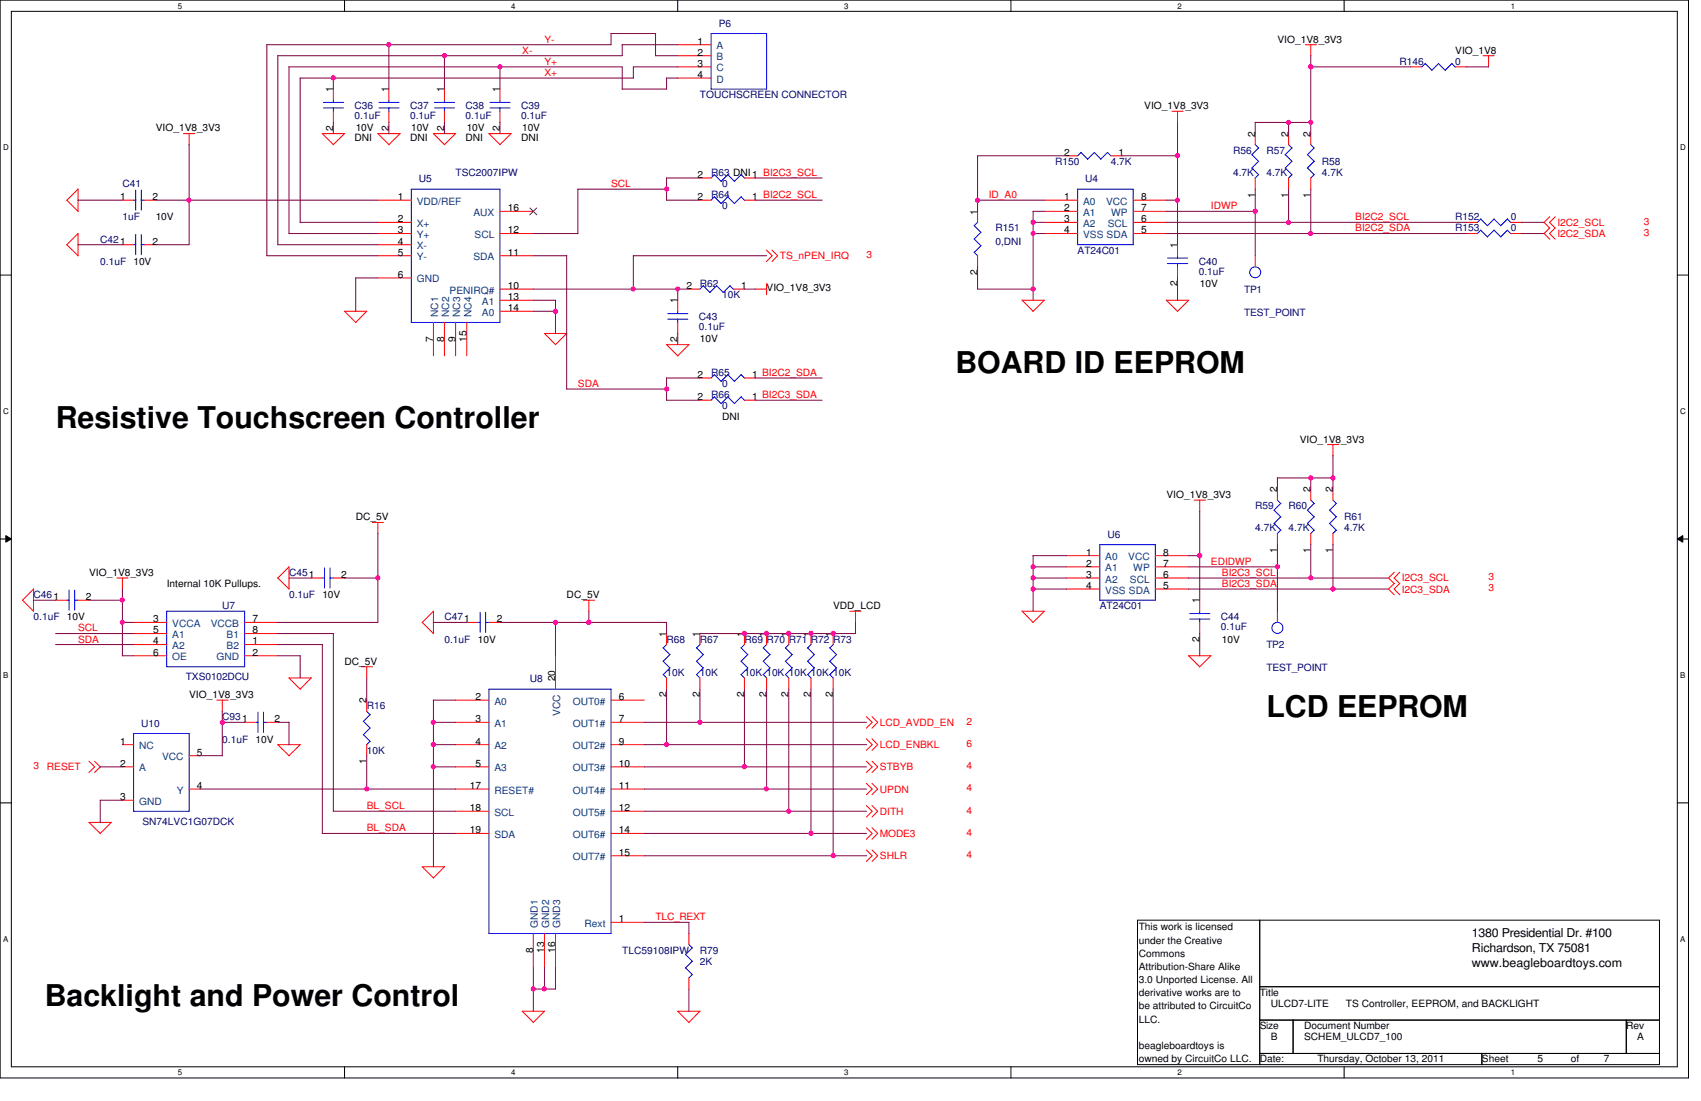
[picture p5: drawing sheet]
<svg xmlns="http://www.w3.org/2000/svg" width="432mm" height="279mm" viewBox="0 0 432 279" stroke-linecap="round" stroke-linejoin="round" font-family="sans-serif">
<path d="M0 0h428.6v273.6h-428.6zM2.9 2.9h422.9v267.8h-422.9z" fill="none" stroke="#000" stroke-width=".25"/>
<g fill="#fff">
<path d="M45.2 .4h1.1v2.2h-1.1z"/>
<path d="M45.2 271.1h1.1v2.2h-1.1z"/>
</g>
<path d="M87.5 0v2.9M87.5 270.7v2.9" fill="none" stroke="#000" stroke-width=".25"/>
<g fill="#fff">
<path d="M129.8 .4h1.1v2.2h-1.1z"/>
<path d="M129.8 271.1h1.1v2.2h-1.1z"/>
</g>
<path d="M172 0v2.9M172 270.7v2.9" fill="none" stroke="#000" stroke-width=".25"/>
<g fill="#fff">
<path d="M214.3 .4h1.1v2.2h-1.1z"/>
<path d="M214.3 271.1h1.1v2.2h-1.1z"/>
</g>
<path d="M256.6 0v2.9M256.6 270.7v2.9" fill="none" stroke="#000" stroke-width=".25"/>
<g fill="#fff">
<path d="M298.9 .4h1.1v2.2h-1.1z"/>
<path d="M298.9 271.1h1.1v2.2h-1.1z"/>
</g>
<path d="M341.2 0v2.9M341.2 270.7v2.9" fill="none" stroke="#000" stroke-width=".25"/>
<g fill="#fff">
<path d="M383.5 .4h1.1v2.2h-1.1z"/>
<path d="M383.5 271.1h1.1v2.2h-1.1z"/>
<path d="M.8 36.3h1.4v2.3h-1.4z"/>
<path d="M426.5 36.3h1.4v2.3h-1.4z"/>
<path d="M.8 103.3h1.4v2.2h-1.4z"/>
<path d="M426.5 103.3h1.4v2.2h-1.4z"/>
</g>
<path d="M0 69.8h2.9M425.8 69.8h2.8" fill="none" stroke="#000" stroke-width=".25"/>
<g fill="#fff">
<path d="M.8 170.2h1.3v2.3h-1.3z"/>
<path d="M426.5 170.2h1.3v2.3h-1.3z"/>
</g>
<path d="M0 136.8h2.9M1.5 135.9l1.4 .9-1.4 .8zM425.8 136.8l1.4-.9v1.7zM425.8 136.8h2.8" fill="none" stroke="#000" stroke-width=".25"/>
<path d="M1.5 135.9l1.4 .9-1.4 .8zM425.8 136.8l1.4-.9v1.7z" fill="#000"/>
<g fill="#fff">
<path d="M.8 237.2h1.3v2.2h-1.3z"/>
<path d="M426.5 237.2h1.3v2.2h-1.3z"/>
</g>
<path d="M0 203.8h2.9M425.8 203.8h2.8M288.8 233.5h132.5v36.7h-132.5zM319.8 233.5v36.7M319.8 250.4h101.5M319.8 258.9h101.5M328.3 258.9v8.4M412.8 258.9v8.4M319.8 267.3h101.5M376.2 267.3v2.9" fill="none" stroke="#000" stroke-width=".25"/>
<g fill="none" stroke="#f00" stroke-width=".25">
<path d="M172 11.3h8.5M172 14.1h8.5M172 17h8.5M172 19.8h8.5M331.3 11.3h2.9M332.7 11.3v2.9M358.1 17h2.8M369.4 17h2.8M376.5 14.1h2.8M377.9 14.1v2.9M46.6 33.9h2.8M48 33.9v2.8"/>
<path d="M84.6 22.6v2.8M84.6 28.2v2.9M87.5 33.9h-5.7l2.9 2.8M87.5 33.9l-2.9 2.8M95.9 33.9h5.7M95.9 33.9l2.9 2.8M98.7 22.6v2.8M98.7 28.2v2.9M101.6 33.9l-2.9 2.8M110 33.9h5.7M110 33.9l2.9 2.8M112.8 22.6v2.8"/>
<path d="M112.8 28.2v2.9M115.7 33.9l-2.9 2.8M124.1 33.9h5.7l-2.9 2.8M124.1 33.9l2.9 2.8M126.9 22.6v2.8M126.9 28.2v2.9M270.7 39.5h2.9M282 39.5h2.8M297.5 28.2h2.9M298.9 28.2v2.9M318.6 33.9v2.8M327.1 33.9v2.8"/>
<path d="M332.7 33.9v2.8M16.9 50.8l2.9-2.8v5.6M17 50.8l2.9 2.9M19.8 59.2v5.7M19.8 59.3l-2.9 2.8 3 2.8M31.1 50.8h2.8M36.7 50.8h2.8M95.9 56.4h8.5M95.9 50.8h8.5M95.9 59.3h8.5M126.9 53.6h8.5M126.9 59.3h8.5"/>
<path d="M177.7 50.8h2.8M177.7 45.2h2.8M189 50.8h2.8M189 45.2h2.8M248.2 53.6v2.8M265.1 56.4h8.5M265.1 50.8h8.5M265.1 53.6h8.5M265.1 59.3h8.5M287.7 56.4h8.4M287.7 50.8h8.4M287.7 53.6h8.4"/>
<path d="M287.7 59.3h8.4M318.6 45.2v2.8M327.1 45.2v2.8M332.7 45.2v2.8M372.2 56.4h2.8M372.2 59.3h2.8M383.5 56.4h2.8M383.5 59.3h2.8M393.4 55l-1.4 1.4 1.4 1.5M393.4 57.8l-1.4 1.5 1.4 1.4M394.8 55l-1.4 1.4 1.4 1.5M394.8 57.8l-1.4 1.5 1.4 1.4"/>
<path d="M31.1 62.1h2.8M36.7 62.1h2.8M87.4 79h5.7M87.5 79l2.8 2.9M93.1 79l-2.8 2.8M95.9 62.1h8.5M95.9 64.9h8.5M95.9 70.5h8.5M126.9 76.2h8.5M126.9 79h8.5M126.9 73.4h8.5M126.9 64.9h8.5"/>
<path d="M172 76.2v2.8M174.9 73.4h2.8M186.1 73.4h2.9M191.7 73.4h2.9M194.6 63.5l1.4 1.4-1.4 1.5M194.6 72v2.8M196 63.5l1.4 1.4-1.4 1.5M248.2 64.9v2.8M259.4 76.2l2.8 2.8 2.9-2.8M259.5 76.2h5.6M296 76.2l2.9 2.8M296.1 76.2h5.7l-2.9 2.8"/>
<path d="M298.9 62.1v2.8M298.9 67.7v2.8M318.6 64.9v2.8M110 81.8v8.5M112.8 81.8v8.5M115.7 81.8v8.5M118.5 81.8v8.5M138.2 84.6h5.6l-2.8 2.9M138.2 84.6l2.9 2.9M172 81.8v2.8M174.9 87.5h-5.7l2.9 2.8M174.9 87.4l-2.9 2.9"/>
<path d="M177.7 95.9h2.8M189 95.9h2.8M177.7 101.6h2.8M189 101.6h2.8M337 112.8h2.9M338.4 112.8v2.9M94.5 132.6h2.9M95.9 132.6v2.8M303.1 126.9h2.9M304.5 126.9v2.9M324.3 124.1v2.8M324.3 135.4v2.8"/>
<path d="M332.7 124.1v2.8M332.7 135.4v2.8M338.4 124.1v2.8M338.4 135.4v2.8M5.7 152.3l2.8 2.8M8.5 149.5v5.7M8.6 149.4l-2.9 2.9M14.1 152.3h2.9M19.8 152.3h2.8M29.7 146.7h2.8M31.1 146.7v2.8M33.9 157.9h8.4"/>
<path d="M62.1 157.9h8.4M70.5 146.7l2.9 2.8M73.4 143.8v5.7M73.4 143.8l-2.9 2.9M79 146.7h2.8M84.6 146.7h2.9M107.1 157.9l2.9 2.9M110 155.1v5.7M110.1 155.1l-2.9 2.8M118.5 157.9h2.8M124.1 157.9h2.8M148.1 152.3h2.9"/>
<path d="M149.5 152.3v2.9M215.7 155.1h2.9M217.2 155.1v2.9M259.4 155.1l2.8 2.9 2.9-2.9M259.5 155.1h5.6M270.7 146.7h8.5M270.7 141h8.5M270.7 143.8h8.5M270.7 149.5h8.5M293.3 146.7h8.5M293.3 141h8.5M293.3 143.8h8.5"/>
<path d="M293.3 149.5h8.5M304.5 152.3v2.8M304.5 157.9v2.9M324.3 155.1v2.8M353.9 148l-1.4 1.5 1.4 1.5M353.9 145.2l-1.4 1.5 1.4 1.4M355.3 148l-1.4 1.5 1.4 1.5M355.3 145.2l-1.4 1.5 1.4 1.4M33.9 166.4h8.4M33.9 160.8h8.4M33.9 163.6h8.4M55 177.7h2.9"/>
<path d="M56.4 177.7v2.9M62.1 166.4h8.4M62.1 160.8h8.4M62.1 163.6h8.4M73.3 172h5.7M79 172l-2.8 2.9-2.8-2.9M91.7 169.2h2.9M93.1 169.2v2.9M93.1 177.7v2.8M115.7 177.7h8.4M141 166.4v8.5M155.1 177.7h8.5"/>
<path d="M169.2 160.8v2.8M169.2 172v2.9M177.7 160.8v2.8M177.7 172v2.9M189 160.8v2.8M189 172v2.9M194.6 160.8v2.8M194.6 172v2.9M200.2 160.8v2.8M200.2 172v2.9M205.9 160.8v2.8M205.9 172v2.9"/>
<path d="M211.5 160.8v2.8M211.5 172v2.9M301.7 166.4l2.8 2.8M301.8 166.4h5.6l-2.9 2.8M22.6 193.2l1.4 1.4-1.4 1.4M24 193.2l1.4 1.4-1.4 1.4M31.1 189h2.8M31.1 194.6h2.8M48 191.8h2.8M62.1 183.3h2.8M67.7 183.3h2.8M76.2 189h-5.7l2.9 2.8"/>
<path d="M76.2 188.9l-2.8 2.9M93.1 189v2.8M115.7 189h8.4M115.7 183.3h8.4M115.7 194.6h8.4M155.1 189h8.5M155.1 183.3h8.5M155.1 194.6h8.5M219.9 181.9l1.5 1.4-1.5 1.5M219.9 187.5l1.5 1.5-1.5 1.4M219.9 198.8l1.5 1.4-1.5 1.5M219.9 193.2l1.5 1.4-1.5 1.4"/>
<path d="M221.4 181.9l1.4 1.4-1.4 1.5M221.4 187.5l1.4 1.5-1.4 1.4M221.4 198.8l1.4 1.4-1.4 1.5M221.4 193.2l1.4 1.4-1.4 1.4M28.2 208.7h-5.6l2.9 2.8M28.3 208.7l-2.9 2.8M31.1 203.1h2.8M48 200.2h2.8M107.1 220h5.7M112.9 219.9l-2.8 2.9-2.9-2.8M115.7 200.2h8.4M115.7 205.9h8.4"/>
<path d="M115.7 211.5h8.4M155.1 200.2h8.5M155.1 205.9h8.5M155.1 211.5h8.5M155.1 217.2h8.5M219.9 204.4l1.5 1.5-1.5 1.4M219.9 210.1l1.5 1.4-1.5 1.5M219.9 215.7l1.5 1.5-1.5 1.4M221.4 204.4l1.4 1.5-1.4 1.4M221.4 210.1l1.4 1.4-1.4 1.5M221.4 215.7l1.4 1.5-1.4 1.4M135.4 236.9v8.5"/>
<path d="M138.2 236.9v8.5M141 236.9v8.5M155.1 234.1h8.5M174.9 236.9v2.8M138.2 256.6h-5.7l2.9 2.9M138.3 256.6l-2.9 2.9M172 256.6h5.7M172 256.6l2.9 2.9M174.9 248.2v2.8M177.7 256.6l-2.8 2.9"/>
</g>
<g fill="none" stroke="#00f" stroke-width=".25">
<path d="M180.5 8.5h14.1v14.1h-14.1zM361.8 16.1l1.7 1.8M361.8 16.1l-.9 .9M365.2 16.1l-1.7 1.7M368.6 16.1l.8 .9M368.6 16.1l-1.7 1.8-1.7-1.8M82.1 27.4h5.1M82.1 26h5.1M84.6 25.4v.6M84.6 27.3v.9M96.2 27.4h5.1M96.2 26h5.1"/>
<path d="M98.7 25.4v.6M98.7 27.3v.9M110.3 27.4h5.1M110.3 26h5.1M112.8 25.4v.6M112.8 27.3v.9M124.4 27.4h5.1M124.4 26h5.1M126.9 25.4v.6M126.9 27.3v.9M274.4 38.7l1.7 1.7M274.4 38.7l-.8 .8"/>
<path d="M277.8 38.7l1.7 1.7M277.8 38.7l-1.7 1.7M281.1 38.7l.9 .9M281.2 38.7l-1.8 1.7M317.8 39.2l1.7 1.8M318.6 36.7l.9 .9M319.5 37.5l-1.7 1.8M326.3 39.2l1.7 1.8M327.1 36.7l.9 .8-1.8 1.8M331.9 39.2l1.7 1.8M332.7 36.7l.9 .9M333.6 37.5l-1.7 1.8"/>
<path d="M33.9 50.8h.6M34.5 48.2v5.1M34.5 59.5v5.1M35.8 50.8h.9M35.9 48.2v5.1M35.9 59.5v5.1M104.4 48h22.5v33.8h-22.5zM180.5 45.2l.9-.9 1.7 1.8M181.4 50l1.7 1.7M181.4 49.9l-.9 .9M184.7 44.3l1.8 1.8M184.8 44.3l-1.8 1.7"/>
<path d="M184.8 49.9l-1.8 1.7M188.1 44.3l.9 .9M188.1 50l.9 .8M188.2 44.3l-1.8 1.7M188.2 49.9l-1.8 1.7-1.7-1.6M247.3 57.2l1.7 1.8-1.7 1.7M248.2 56.4l-.9 .9M273.6 48h14.1v14.1h-14.1zM317.8 42.6l1.7 1.8M319.5 44.3l-.9 .9M319.5 40.9l-1.7 1.8M326.3 42.6l1.7 1.8"/>
<path d="M328 44.3l-.9 .9M328 40.9l-1.8 1.8M331.9 42.6l1.7 1.8M333.6 44.3l-.9 .9M333.6 40.9l-1.7 1.8M375.9 55.6l1.7 1.7M375.9 58.4l1.7 1.8M375.9 55.5l-.9 .9M375.9 58.4l-.9 .9M379.3 55.6l1.7 1.7M379.3 58.4l1.7 1.8M379.3 55.5l-1.7 1.8"/>
<path d="M379.3 58.4l-1.7 1.7M382.7 55.6l.8 .9M382.7 58.4l.8 .9M382.7 55.5l-1.7 1.8M382.7 58.4l-1.7 1.7M33.9 62.1h.6M35.8 62.1h.9M169.5 79.6h5.1M172 79v.6M178.5 72.5l1.8 1.8M178.6 72.5l-.9 .9M181.9 72.5l1.7 1.8"/>
<path d="M181.9 72.5l-1.7 1.7M185.3 72.5l.9 .9M185.3 72.5l-1.7 1.7M247.3 60.6l1.7 1.8M247.3 64l.9 .9M249 62.3l-1.7 1.8M296.4 66.9h5.1M296.4 65.5h5.1M298.9 64.9v.6M298.9 66.8v.9M169.5 81h5.1M172 80.9v.9"/>
<path d="M180.5 95.9l.9-.8 1.7 1.7M184.7 95.1l1.8 1.7M184.8 95l-1.8 1.8M188.1 95.1l.9 .9M188.2 95l-1.8 1.8M181.4 100.7l1.7 1.7M181.4 100.7l-.9 .9M184.8 100.7l-1.8 1.7M188.1 100.7l.9 .9M188.2 100.7l-1.8 1.7-1.7-1.7M279.2 138.2h14.1v14.1h-14.1zM323.4 132.8l1.8 1.8"/>
<path d="M323.4 129.5l1.8 1.7M324.3 126.9l.9 .9M325.1 134.5l-.9 .9M325.1 127.8l-1.7 1.7M325.1 131.1l-1.7 1.8M331.9 132.8l1.7 1.8M331.9 129.5l1.7 1.7M332.7 126.9l.9 .9M333.6 134.5l-.9 .9M333.6 127.8l-1.7 1.7M333.6 131.1l-1.7 1.8M337.5 132.8l1.8 1.8"/>
<path d="M337.5 129.5l1.8 1.7M338.4 126.9l.9 .9M339.2 134.5l-.9 .9M339.2 127.8l-1.7 1.7M339.2 131.1l-1.7 1.8M17 152.3h.6M17.5 149.7v5.2M18.9 152.3h.9M19 149.7v5.2M42.3 155.1h19.8v14.1h-19.8zM81.8 146.7h.6M82.4 144.1v5.1"/>
<path d="M83.7 146.7h.9M83.8 144.1v5.1M121.3 157.9h.6M121.9 155.4v5.1M123.2 157.9h.9M123.3 155.4v5.1M302 157.1h5.1M302 155.7h5.1M304.5 155.1v.6M304.5 157.1v.8M124.1 174.9h31v62h-31zM168.3 164.4l1.8 1.7"/>
<path d="M168.3 167.8l1.8 1.7M168.3 171.2l.9 .8M169.2 163.5l-.8 .9M170.1 169.5l-1.7 1.7M170.1 166.1l-1.7 1.7M176.8 164.4l1.7 1.7M176.8 171.2l.9 .8M177.7 163.5l-.9 .9M178.6 169.5l-1.8 1.7M178.6 166.1l-1.8 1.7 1.7 1.7M188.1 164.4l1.7 1.7M188.1 171.2l.9 .8"/>
<path d="M189 163.5l-.9 .9M189.9 169.5l-1.8 1.7M189.9 166.1l-1.8 1.7 1.7 1.7M193.7 164.4l1.8 1.7M193.7 167.8l1.8 1.7M193.7 171.2l.9 .8M194.6 163.5l-.8 .9M195.5 169.5l-1.7 1.7M195.5 166.1l-1.7 1.7M199.3 164.4l1.8 1.7M199.3 167.8l1.8 1.7M199.3 171.2l.9 .8"/>
<path d="M200.3 163.5l-.9 .9M201.1 169.5l-1.7 1.7M201.1 166.1l-1.7 1.7M205 164.4l1.7 1.7M205 167.8l1.7 1.7M205 171.2l.9 .8M205.9 163.5l-.9 .9M206.8 169.5l-1.8 1.7M206.8 166.1l-1.8 1.7M210.6 164.4l1.7 1.7M210.6 171.2l.9 .8M211.5 163.5l-.8 .9"/>
<path d="M212.4 169.5l-1.7 1.7M212.4 166.1l-1.8 1.7 1.7 1.7M33.9 186.1h14.1v19.8h-14.1zM64.9 183.3h.6M65.5 180.7v5.1M66.8 183.3h.9M66.9 180.7v5.1M92.2 186.4l1.8 1.8M92.2 183l1.8 1.8M93.1 180.5l.9 .9M93.9 188.1l-.9 .9M93.9 181.4l-1.7 1.7"/>
<path d="M93.9 184.7l-1.7 1.8M174.9 239.7l.9 .9M174 242.2l1.8 1.8M174 245.6l1.8 1.8M175.7 240.5l-1.7 1.8M175.7 243.9l-1.7 1.8M175.7 247.3l-.9 .9"/>
<circle cx="318.7" cy="69.1" r="1.39"/>
<circle cx="324.3" cy="159.3" r="1.4"/>
</g>
<path d="M134.5 52.8l1.8 1.7M136.2 52.8l-1.7 1.7" fill="none" stroke="#804000" stroke-width=".25"/>
<g fill="none" stroke="#800040" stroke-width=".25">
<path d="M67.7 11.3v53.6h28.2M70.5 14.1v48h25.4M73.3 17h84.6v5.6M73.4 16.9v42.4M76.2 19.8h84.6M76.2 19.8v36.6M84.6 19.8v2.8M98.7 11.3v11.3M112.8 14.1v8.5M126.9 16.9v5.7M155.1 8.5h11.3M155.1 8.5v2.8h-87.4"/>
<path d="M157.9 11.3h14.2M157.9 11.3v2.8h-87.4M166.4 8.5v5.6h5.6M172 17h-11.3l.1 2.9M172.1 19.8h-2.9v2.8M332.7 17h25.4M332.7 14.1v19.8M372.2 17h5.7M48 36.7v25.4h-8.5M84.6 31v2.9M98.7 31v2.9M112.8 31v2.9"/>
<path d="M126.9 31v2.9M157.9 22.6h11.3M270.7 39.5h-22.6l.1 14.2M284.8 39.5h14.1M298.9 31v31.1M318.6 31.1h14.1M318.6 31v2.9M327.1 31v2.9M19.8 50.8h11.3M39.5 50.8h56.4M73.3 59.3h22.6M76.2 56.4h19.7"/>
<path d="M135.4 59.3h11.3M169.2 45.2h8.5M169.2 45.1v5.7h8.5M169.2 48h-22.6l.1 11.3M191.7 50.8h17M191.7 45.2h17M248.1 50.8h17M262.2 56.4h2.9M262.2 59.3h2.9M262.2 53.6h2.9M262.3 53.6v22.6M296 56.4h76.2"/>
<path d="M296 59.3h76.2M296 50.8h2.9M296 53.6h22.6M318.6 48v16.9M327.1 48v8.4M332.7 48v11.3M386.3 56.4h5.7M386.3 59.3h5.7M19.8 62.1h11.3M90.3 70.5h5.6M90.3 70.5v8.5M135.3 73.4h39.6"/>
<path d="M135.3 76.2h5.7M135.3 79h5.7M135.4 64.9h8.5M141 76.2v8.4M143.8 64.9v33.8M160.7 64.9h33.9M160.8 64.9v8.5M172 73.3v2.9M188.9 73.4h2.9M248.2 67.7l-.1 5.7h14.2M298.9 70.5v5.7M143.8 98.7h25.4"/>
<path d="M169.2 95.9h8.5M169.2 95.9v5.7h8.5M172 84.6v2.9M191.7 95.9h17M191.7 101.6h17M338.4 115.6v8.5M95.9 135.3v22.6h-25.4M304.5 129.7v22.6M324.2 121.3h14.2M324.3 121.2v2.9M324.3 138.2v16.9M332.7 121.2v2.9"/>
<path d="M332.7 138.2v8.5M338.4 138.2v11.3M8.5 152.3h5.6M22.6 152.3h8.5M31 157.9h2.9M31.1 149.4v17M73.3 146.7h5.7M87.4 146.7h8.5M110 157.9h8.5M126.9 157.9h42.3M141 157.9v8.5M149.5 155.1v2.8"/>
<path d="M169.2 157.9v2.9M217.2 157.9v2.9h-39.6M262.2 146.7h8.5M262.2 143.8h8.5M262.2 149.5h8.5M262.2 141h8.5M262.3 141v14.1M301.7 146.7h50.8M301.7 143.8h22.6M301.7 149.5h50.8M301.7 141h2.8M14.1 163.6h19.8"/>
<path d="M14.1 160.8h19.8M31 166.4h2.9M70.5 166.4h5.7v5.6M70.5 160.8l14.1-.1v45.2h31.1M70.5 163.6h11.3M81.8 163.5v48h33.9M93.1 172v5.7M110 177.7h5.7M110 177.6v42.4M169.2 174.8v14.2M177.7 174.8v8.5M189 174.8v19.8"/>
<path d="M194.6 174.8v25.4M200.2 174.8v31.1M205.9 174.8v36.7M211.5 174.8v42.4M304.5 160.7v5.7M25.4 194.6h5.7M50.8 191.8h5.7M56.4 183.3h5.7M56.4 180.5v11.3M70.5 183.3h2.9M73.4 183.3v5.7M93.1 191.8v8.5"/>
<path d="M110 183.3h5.7M110 189h5.7M110 194.6h5.7M163.6 183.3h56.4M163.6 189h56.4M163.6 194.6h56.4M31.1 203.1h-5.7v5.6M50.8 200.2h64.9M163.5 211.5h56.5M163.6 205.9h56.4M163.6 217.2h56.4M163.6 200.2h56.4"/>
<path d="M163.6 234.1h11.3v2.8M135.3 251h5.7M135.4 245.4v11.2M138.2 245.4v5.6M141 245.4v5.6M174.9 251v5.7"/>
</g>
<circle cx="98.7" cy="11.3" r=".56" fill="#f0f"/>
<circle cx="98.7" cy="11.3" r=".56" fill="none" stroke="#f0f" stroke-width=".25"/>
<circle cx="126.9" cy="16.9" r=".55" fill="#f0f"/>
<circle cx="126.9" cy="16.9" r=".55" fill="none" stroke="#f0f" stroke-width=".25"/>
<circle cx="84.6" cy="19.8" r=".56" fill="#f0f"/>
<circle cx="84.6" cy="19.8" r=".56" fill="none" stroke="#f0f" stroke-width=".25"/>
<circle cx="332.7" cy="59.2" r=".55" fill="#f0f"/>
<circle cx="332.7" cy="59.2" r=".55" fill="none" stroke="#f0f" stroke-width=".25"/>
<circle cx="262.3" cy="73.3" r=".55" fill="#f0f"/>
<circle cx="262.3" cy="73.3" r=".55" fill="none" stroke="#f0f" stroke-width=".25"/>
<circle cx="318.6" cy="53.6" r=".56" fill="#f0f"/>
<circle cx="318.6" cy="53.6" r=".56" fill="none" stroke="#f0f" stroke-width=".25"/>
<circle cx="327.1" cy="56.4" r=".55" fill="#f0f"/>
<circle cx="327.1" cy="56.4" r=".55" fill="none" stroke="#f0f" stroke-width=".25"/>
<circle cx="332.7" cy="16.9" r=".55" fill="#f0f"/>
<circle cx="332.7" cy="16.9" r=".55" fill="none" stroke="#f0f" stroke-width=".25"/>
<circle cx="298.9" cy="50.8" r=".55" fill="#f0f"/>
<circle cx="298.9" cy="50.8" r=".55" fill="none" stroke="#f0f" stroke-width=".25"/>
<circle cx="262.3" cy="59.2" r=".55" fill="#f0f"/>
<circle cx="262.3" cy="59.2" r=".55" fill="none" stroke="#f0f" stroke-width=".25"/>
<circle cx="332.7" cy="31" r=".55" fill="#f0f"/>
<circle cx="332.7" cy="31" r=".55" fill="none" stroke="#f0f" stroke-width=".25"/>
<circle cx="327.1" cy="31" r=".54" fill="#f0f"/>
<circle cx="327.1" cy="31" r=".54" fill="none" stroke="#f0f" stroke-width=".25"/>
<circle cx="262.2" cy="149.5" r=".56" fill="#f0f"/>
<circle cx="262.2" cy="149.5" r=".56" fill="none" stroke="#f0f" stroke-width=".25"/>
<circle cx="324.3" cy="143.8" r=".55" fill="#f0f"/>
<circle cx="324.3" cy="143.8" r=".55" fill="none" stroke="#f0f" stroke-width=".25"/>
<circle cx="338.4" cy="121.3" r=".56" fill="#f0f"/>
<circle cx="338.4" cy="121.3" r=".56" fill="none" stroke="#f0f" stroke-width=".25"/>
<circle cx="332.7" cy="121.3" r=".56" fill="#f0f"/>
<circle cx="332.7" cy="121.3" r=".56" fill="none" stroke="#f0f" stroke-width=".25"/>
<circle cx="338.4" cy="149.5" r=".56" fill="#f0f"/>
<circle cx="338.4" cy="149.5" r=".56" fill="none" stroke="#f0f" stroke-width=".25"/>
<circle cx="304.5" cy="141" r=".56" fill="#f0f"/>
<circle cx="304.5" cy="141" r=".56" fill="none" stroke="#f0f" stroke-width=".25"/>
<circle cx="332.7" cy="146.6" r=".56" fill="#f0f"/>
<circle cx="332.7" cy="146.6" r=".56" fill="none" stroke="#f0f" stroke-width=".25"/>
<circle cx="172" cy="73.3" r=".54" fill="#f0f"/>
<circle cx="172" cy="73.3" r=".54" fill="none" stroke="#f0f" stroke-width=".25"/>
<circle cx="48" cy="50.8" r=".56" fill="#f0f"/>
<circle cx="48" cy="50.8" r=".56" fill="none" stroke="#f0f" stroke-width=".25"/>
<circle cx="169.2" cy="48" r=".56" fill="#f0f"/>
<circle cx="169.2" cy="48" r=".56" fill="none" stroke="#f0f" stroke-width=".25"/>
<circle cx="169.2" cy="98.7" r=".56" fill="#f0f"/>
<circle cx="169.2" cy="98.7" r=".56" fill="none" stroke="#f0f" stroke-width=".25"/>
<circle cx="149.5" cy="157.9" r=".55" fill="#f0f"/>
<circle cx="149.5" cy="157.9" r=".55" fill="none" stroke="#f0f" stroke-width=".25"/>
<circle cx="141" cy="79" r=".56" fill="#f0f"/>
<circle cx="141" cy="79" r=".56" fill="none" stroke="#f0f" stroke-width=".25"/>
<circle cx="31" cy="152.3" r=".55" fill="#f0f"/>
<circle cx="31" cy="152.3" r=".55" fill="none" stroke="#f0f" stroke-width=".25"/>
<circle cx="31" cy="157.9" r=".54" fill="#f0f"/>
<circle cx="31" cy="157.9" r=".54" fill="none" stroke="#f0f" stroke-width=".25"/>
<circle cx="95.9" cy="146.6" r=".56" fill="#f0f"/>
<circle cx="95.9" cy="146.6" r=".56" fill="none" stroke="#f0f" stroke-width=".25"/>
<circle cx="177.7" cy="183.3" r=".56" fill="#f0f"/>
<circle cx="177.7" cy="183.3" r=".56" fill="none" stroke="#f0f" stroke-width=".25"/>
<circle cx="110" cy="183.3" r=".56" fill="#f0f"/>
<circle cx="110" cy="183.3" r=".56" fill="none" stroke="#f0f" stroke-width=".25"/>
<circle cx="138.2" cy="250.9" r=".56" fill="#f0f"/>
<circle cx="138.2" cy="250.9" r=".56" fill="none" stroke="#f0f" stroke-width=".25"/>
<circle cx="211.5" cy="217.1" r=".56" fill="#f0f"/>
<circle cx="211.5" cy="217.1" r=".56" fill="none" stroke="#f0f" stroke-width=".25"/>
<circle cx="205.9" cy="211.5" r=".56" fill="#f0f"/>
<circle cx="205.9" cy="211.5" r=".56" fill="none" stroke="#f0f" stroke-width=".25"/>
<circle cx="200.2" cy="205.9" r=".55" fill="#f0f"/>
<circle cx="200.2" cy="205.9" r=".55" fill="none" stroke="#f0f" stroke-width=".25"/>
<circle cx="194.6" cy="200.2" r=".55" fill="#f0f"/>
<circle cx="194.6" cy="200.2" r=".55" fill="none" stroke="#f0f" stroke-width=".25"/>
<circle cx="188.9" cy="194.6" r=".56" fill="#f0f"/>
<circle cx="188.9" cy="194.6" r=".56" fill="none" stroke="#f0f" stroke-width=".25"/>
<circle cx="200.2" cy="160.7" r=".55" fill="#f0f"/>
<circle cx="200.2" cy="160.7" r=".55" fill="none" stroke="#f0f" stroke-width=".25"/>
<circle cx="194.6" cy="160.7" r=".56" fill="#f0f"/>
<circle cx="194.6" cy="160.7" r=".56" fill="none" stroke="#f0f" stroke-width=".25"/>
<circle cx="205.9" cy="160.7" r=".56" fill="#f0f"/>
<circle cx="205.9" cy="160.7" r=".56" fill="none" stroke="#f0f" stroke-width=".25"/>
<circle cx="200.2" cy="160.7" r=".55" fill="#f0f"/>
<circle cx="200.2" cy="160.7" r=".55" fill="none" stroke="#f0f" stroke-width=".25"/>
<circle cx="211.5" cy="160.7" r=".56" fill="#f0f"/>
<circle cx="211.5" cy="160.7" r=".56" fill="none" stroke="#f0f" stroke-width=".25"/>
<circle cx="110" cy="188.9" r=".56" fill="#f0f"/>
<circle cx="110" cy="188.9" r=".56" fill="none" stroke="#f0f" stroke-width=".25"/>
<circle cx="110" cy="194.6" r=".56" fill="#f0f"/>
<circle cx="110" cy="194.6" r=".56" fill="none" stroke="#f0f" stroke-width=".25"/>
<circle cx="135.4" cy="250.9" r=".56" fill="#f0f"/>
<circle cx="135.4" cy="250.9" r=".56" fill="none" stroke="#f0f" stroke-width=".25"/>
<circle cx="149.5" cy="157.9" r=".55" fill="#f0f"/>
<circle cx="149.5" cy="157.9" r=".55" fill="none" stroke="#f0f" stroke-width=".25"/>
<circle cx="332.7" cy="16.9" r=".55" fill="#f0f"/>
<circle cx="332.7" cy="16.9" r=".55" fill="none" stroke="#f0f" stroke-width=".25"/>
<circle cx="262.3" cy="143.8" r=".55" fill="#f0f"/>
<circle cx="262.3" cy="143.8" r=".55" fill="none" stroke="#f0f" stroke-width=".25"/>
<circle cx="262.2" cy="146.6" r=".56" fill="#f0f"/>
<circle cx="262.2" cy="146.6" r=".56" fill="none" stroke="#f0f" stroke-width=".25"/>
<circle cx="188.9" cy="160.7" r=".56" fill="#f0f"/>
<circle cx="188.9" cy="160.7" r=".56" fill="none" stroke="#f0f" stroke-width=".25"/>
<circle cx="141" cy="157.9" r=".55" fill="#f0f"/>
<circle cx="141" cy="157.9" r=".55" fill="none" stroke="#f0f" stroke-width=".25"/>
<circle cx="112.8" cy="14.1" r=".56" fill="#f0f"/>
<circle cx="112.8" cy="14.1" r=".56" fill="none" stroke="#f0f" stroke-width=".25"/>
<circle cx="298.9" cy="39.5" r=".55" fill="#f0f"/>
<circle cx="298.9" cy="39.5" r=".55" fill="none" stroke="#f0f" stroke-width=".25"/>
<circle cx="262.2" cy="56.4" r=".56" fill="#f0f"/>
<circle cx="262.2" cy="56.4" r=".56" fill="none" stroke="#f0f" stroke-width=".25"/>
<circle cx="160.7" cy="73.3" r=".55" fill="#f0f"/>
<circle cx="160.7" cy="73.3" r=".55" fill="none" stroke="#f0f" stroke-width=".25"/>
<circle cx="93.1" cy="200.2" r=".55" fill="#f0f"/>
<circle cx="93.1" cy="200.2" r=".55" fill="none" stroke="#f0f" stroke-width=".25"/>
<circle cx="248.2" cy="50.8" r=".56" fill="#f0f"/>
<circle cx="248.2" cy="50.8" r=".56" fill="none" stroke="#f0f" stroke-width=".25"/>
<circle cx="56.4" cy="183.3" r=".56" fill="#f0f"/>
<circle cx="56.4" cy="183.3" r=".56" fill="none" stroke="#f0f" stroke-width=".25"/>
<circle cx="169.2" cy="188.9" r=".56" fill="#f0f"/>
<circle cx="169.2" cy="188.9" r=".56" fill="none" stroke="#f0f" stroke-width=".25"/>
<g font-size="7.6">
<text x="242.5" y="94.5">BOARD ID EEPROM</text>
<text x="14.1" y="108.6">Resistive Touchscreen Controller</text>
<text x="321.5" y="181.9">LCD EEPROM</text>
<text x="11.3" y="255.2">Backlight and Power Control</text>
</g>
<g font-size="3.1">
<text x="373.6" y="237.7">1380 Presidential Dr. #100</text>
<text x="373.6" y="241.6">Richardson, TX 75081</text>
<text x="373.6" y="245.5">www.beagleboardtoys.com</text>
</g>
<g font-size="2.5" fill="#f00">
<text x="138.2" y="10.8">Y-</text>
<text x="132.6" y="13.6">X-</text>
<text x="138.2" y="16.4">Y+</text>
<text x="138.2" y="19.3">X+</text>
<text x="155.1" y="47.5">SCL</text>
<text x="251" y="50.3">ID_A0</text>
<text x="307.4" y="53.1">IDWP</text>
<text x="344" y="58.7">BI2C2_SDA</text>
<text x="344" y="55.9">BI2C2_SCL</text>
<text x="395.4" y="57.3">I2C2_SCL</text>
<text x="417.3" y="57">3</text>
<text x="417.3" y="59.9">3</text>
<text x="198" y="65.8">TS_nPEN_IRQ</text>
<text x="220" y="65.5">3</text>
<text x="395.4" y="60.2">I2C2_SDA</text>
<text x="146.7" y="98.2">SDA</text>
<text x="307.4" y="143.3">EDIDWP</text>
<text x="310.2" y="149">BI2C3_SDA</text>
<text x="310.2" y="146.1">BI2C3_SCL</text>
<text x="355.9" y="147.5">I2C3_SCL</text>
<text x="377.9" y="147.3">3</text>
<text x="355.9" y="150.4">I2C3_SDA</text>
<text x="377.9" y="150.1">3</text>
<text x="19.8" y="160.2">SCL</text>
<text x="19.8" y="163.1">SDA</text>
<text x="223.4" y="184.2">LCD_AVDD_EN</text>
<text x="245.4" y="183.9">2</text>
<text x="223.4" y="189.8">LCD_ENBKL</text>
<text x="245.4" y="189.6">6</text>
<text x="8.5" y="195.2">3</text>
<text x="11.9" y="195.5">RESET</text>
<text x="223.4" y="195.5">STBYB</text>
<text x="245.4" y="195.2">4</text>
<text x="223.4" y="201.1">UPDN</text>
<text x="245.4" y="200.8">4</text>
<text x="93.1" y="205.4">BL_SCL</text>
<text x="223.4" y="206.8">DITH</text>
<text x="245.4" y="206.5">4</text>
<text x="93.1" y="211">BL_SDA</text>
<text x="223.4" y="212.4">MODE3</text>
<text x="245.4" y="212.1">4</text>
<text x="223.4" y="218">SHLR</text>
<text x="245.4" y="217.8">4</text>
<text x="166.4" y="233.6">TLC_REXT</text>
</g>
<g font-size="2.5">
<text x="177.1" y="11.3">1</text>
<text x="324.3" y="10.8">VIO_1V8_3V3</text>
<text x="177.1" y="14.1">2</text>
<text x="177.1" y="16.9">3</text>
<text x="369.4" y="13.6">VIO_1V8</text>
<text x="84.6" y="23.5" transform="rotate(-90 84.6 23.5)">1</text>
<text x="98.7" y="23.5" transform="rotate(-90 98.7 23.5)">1</text>
<text x="112.8" y="23.5" transform="rotate(-90 112.8 23.5)">1</text>
<text x="126.9" y="23.5" transform="rotate(-90 126.9 23.5)">1</text>
<text x="177.1" y="19.8">4</text>
<text x="290.4" y="27.7">VIO_1V8_3V3</text>
<text x="39.5" y="33.4">VIO_1V8_3V3</text>
<text x="84.6" y="33.2" transform="rotate(-90 84.6 33.2)">2</text>
<text x="90" y="35.9">DNI</text>
<text x="90.3" y="33.4">10V</text>
<text x="98.7" y="33.2" transform="rotate(-90 98.7 33.2)">2</text>
<text x="104.1" y="35.9">DNI</text>
<text x="104.4" y="33.4">10V</text>
<text x="112.8" y="33.2" transform="rotate(-90 112.8 33.2)">2</text>
<text x="118.2" y="35.9">DNI</text>
<text x="118.5" y="33.4">10V</text>
<text x="126.9" y="33.2" transform="rotate(-90 126.9 33.2)">2</text>
<text x="132.3" y="35.9">DNI</text>
<text x="132.6" y="33.4">10V</text>
<text x="318.6" y="34.7" transform="rotate(-90 318.6 34.7)">2</text>
<text x="327.1" y="34.7" transform="rotate(-90 327.1 34.7)">2</text>
<text x="332.7" y="34.7" transform="rotate(-90 332.7 34.7)">2</text>
<text x="270.1" y="39.5">2</text>
<text x="284" y="39.5">1</text>
<text x="177.1" y="45.1">2</text>
<text x="30.5" y="50.8">1</text>
<text x="38.7" y="50.8">2</text>
<text x="101" y="50.8">1</text>
<text x="128.9" y="53.6">16</text>
<text x="177.1" y="50.8">2</text>
<text x="191" y="50.8">1 BI2C2_SCL</text>
<text x="270.1" y="50.8">1</text>
<text x="270.1" y="53.6">2</text>
<text x="289.6" y="53.6">7</text>
<text x="289.6" y="50.8">8</text>
<text x="318.6" y="50.1" transform="rotate(-90 318.6 50.1)">1</text>
<text x="327.1" y="50.1" transform="rotate(-90 327.1 50.1)">1</text>
<text x="332.7" y="50.1" transform="rotate(-90 332.7 50.1)">1</text>
<text x="39.5" y="55.9">10V</text>
<text x="101" y="56.4">2</text>
<text x="101" y="59.2">3</text>
<text x="128.9" y="59.2">12</text>
<text x="248.1" y="54.4" transform="rotate(-90 248.1 54.4)">1</text>
<text x="270.1" y="56.4">3</text>
<text x="270.1" y="59.2">4</text>
<text x="289.6" y="59.2">5</text>
<text x="289.6" y="56.4">6</text>
<text x="38.7" y="62.1">2</text>
<text x="101" y="62.1">4</text>
<text x="101" y="64.9">5</text>
<text x="128.9" y="64.9">11</text>
<text x="298.9" y="62.9" transform="rotate(-90 298.9 62.9)">1</text>
<text x="33.9" y="67.2">10V</text>
<text x="101" y="70.5">6</text>
<text x="248.1" y="69.8" transform="rotate(-90 248.1 69.8)">2</text>
<text x="128.9" y="73.3">10</text>
<text x="128.9" y="76.2">13</text>
<text x="172" y="77" transform="rotate(-90 172 77)">1</text>
<text x="174.2" y="73.3">2</text>
<text x="188.1" y="73.3">1</text>
<text x="194.6" y="74">VIO_1V8_3V3</text>
<text x="298.9" y="72.7" transform="rotate(-90 298.9 72.7)">2</text>
<text x="304.5" y="72.8">10V</text>
<text x="128.9" y="79">14</text>
<text x="110" y="86.8" transform="rotate(-90 110 86.8)">7</text>
<text x="112.8" y="86.8" transform="rotate(-90 112.8 86.8)">8</text>
<text x="115.6" y="86.8" transform="rotate(-90 115.6 86.8)">9</text>
<text x="118.4" y="86.8" transform="rotate(-90 118.4 86.8)">15</text>
<text x="172" y="86.8" transform="rotate(-90 172 86.8)">2</text>
<text x="177.7" y="86.9">10V</text>
<text x="177.1" y="95.9">2</text>
<text x="191" y="95.9">1 BI2C2_SDA</text>
<text x="177.1" y="101.5">2</text>
<text x="191" y="101.5">1 BI2C3_SDA</text>
<text x="183.3" y="106.7">DNI</text>
<text x="329.9" y="112.3">VIO_1V8_3V3</text>
<text x="324.2" y="124.9" transform="rotate(-90 324.2 124.9)">2</text>
<text x="332.7" y="124.9" transform="rotate(-90 332.7 124.9)">2</text>
<text x="338.3" y="124.9" transform="rotate(-90 338.3 124.9)">2</text>
<text x="296.1" y="126.4">VIO_1V8_3V3</text>
<text x="90.3" y="132">DC_5V</text>
<text x="275.8" y="141">1</text>
<text x="275.8" y="143.8">2</text>
<text x="295.3" y="143.8">7</text>
<text x="295.3" y="141">8</text>
<text x="324.2" y="140.3" transform="rotate(-90 324.2 140.3)">1</text>
<text x="332.7" y="140.3" transform="rotate(-90 332.7 140.3)">1</text>
<text x="338.3" y="140.3" transform="rotate(-90 338.3 140.3)">1</text>
<text x="22.6" y="146.1">VIO_1V8_3V3</text>
<text x="42.3" y="149">Internal 10K Pullups.</text>
<text x="86.6" y="146.6">2</text>
<text x="275.8" y="146.6">3</text>
<text x="275.8" y="149.4">4</text>
<text x="295.3" y="149.4">5</text>
<text x="295.3" y="146.6">6</text>
<text x="21.8" y="152.3">2</text>
<text x="81.8" y="151.8">10V</text>
<text x="143.8" y="151.8">DC_5V</text>
<text x="211.5" y="154.6">VDD_LCD</text>
<text x="304.5" y="153.1" transform="rotate(-90 304.5 153.1)">1</text>
<text x="17" y="157.4">10V</text>
<text x="38.9" y="160.7">5</text>
<text x="38.9" y="157.9">3</text>
<text x="64.1" y="160.7">8</text>
<text x="64.1" y="157.9">7</text>
<text x="126.1" y="157.9">2</text>
<text x="169.2" y="161.6" transform="rotate(-90 169.2 161.6)">1</text>
<text x="177.6" y="161.6" transform="rotate(-90 177.6 161.6)">1</text>
<text x="188.9" y="161.6" transform="rotate(-90 188.9 161.6)">1</text>
<text x="194.6" y="161.6" transform="rotate(-90 194.6 161.6)">1</text>
<text x="200.2" y="161.6" transform="rotate(-90 200.2 161.6)">1</text>
<text x="205.8" y="161.6" transform="rotate(-90 205.8 161.6)">1</text>
<text x="211.5" y="161.6" transform="rotate(-90 211.5 161.6)">1</text>
<text x="38.9" y="166.4">6</text>
<text x="38.9" y="163.5">4</text>
<text x="64.1" y="166.4">2</text>
<text x="64.1" y="163.5">1</text>
<text x="121.3" y="163.1">10V</text>
<text x="304.5" y="162.9" transform="rotate(-90 304.5 162.9)">2</text>
<text x="310.2" y="163.1">10V</text>
<text x="87.5" y="168.7">DC_5V</text>
<text x="141" y="172.9" transform="rotate(-90 141 172.9)">20</text>
<text x="48" y="177.2">VIO_1V8_3V3</text>
<text x="93" y="178.5" transform="rotate(-90 93 178.5)">2</text>
<text x="120.7" y="177.6">2</text>
<text x="157.1" y="177.6">6</text>
<text x="169.2" y="177" transform="rotate(-90 169.2 177)">2</text>
<text x="177.6" y="177" transform="rotate(-90 177.6 177)">2</text>
<text x="188.9" y="177" transform="rotate(-90 188.9 177)">2</text>
<text x="194.6" y="177" transform="rotate(-90 194.6 177)">2</text>
<text x="200.2" y="177" transform="rotate(-90 200.2 177)">2</text>
<text x="205.8" y="177" transform="rotate(-90 205.8 177)">2</text>
<text x="211.5" y="177" transform="rotate(-90 211.5 177)">2</text>
<text x="69.7" y="183.3">2</text>
<text x="120.7" y="183.3">3</text>
<text x="157.1" y="183.3">7</text>
<text x="30.5" y="188.9">1</text>
<text x="50" y="191.7">5</text>
<text x="64.9" y="188.4">10V</text>
<text x="120.7" y="188.9">4</text>
<text x="157.1" y="188.9">9</text>
<text x="30.5" y="194.6">2</text>
<text x="93" y="193.9" transform="rotate(-90 93 193.9)">1</text>
<text x="120.7" y="194.6">5</text>
<text x="157.1" y="194.6">10</text>
<text x="30.5" y="203">3</text>
<text x="50" y="200.2">4</text>
<text x="119.3" y="200.2">17</text>
<text x="157.1" y="200.2">11</text>
<text x="119.3" y="205.8">18</text>
<text x="157.1" y="205.8">12</text>
<text x="119.3" y="211.5">19</text>
<text x="157.1" y="211.5">14</text>
<text x="157.1" y="217.1">15</text>
<text x="157.1" y="234">1</text>
<text x="289.1" y="236.1">This work is licensed</text>
<text x="289.1" y="239.4">under the Creative</text>
<text x="135.3" y="241.9" transform="rotate(-90 135.3 241.9)">8</text>
<text x="138.2" y="241.9" transform="rotate(-90 138.2 241.9)">13</text>
<text x="141" y="241.9" transform="rotate(-90 141 241.9)">16</text>
<text x="289.1" y="242.8">Commons</text>
<text x="289.1" y="246.1">Attribution-Share Alike</text>
<text x="289.1" y="249.5">3.0 Unported License. All</text>
<text x="289.1" y="252.8">derivative works are to</text>
<text x="289.1" y="256.2">be attributed to CircuitCo</text>
<text x="319.8" y="252.7">Title</text>
<text x="322.6" y="255.5">ULCD7-LITE</text>
<text x="341.7" y="255.5">TS Controller, EEPROM, and BACKLIGHT</text>
<text x="289.1" y="259.5">LLC.</text>
<text x="319.8" y="261.2">Size</text>
<text x="322.6" y="264">B</text>
<text x="331" y="261.2">Document Number</text>
<text x="331" y="264">SCHEM_ULCD7_100</text>
<text x="412.8" y="261.2">Rev</text>
<text x="415.6" y="264">A</text>
<text x="289.1" y="266.2">beagleboardtoys is</text>
<text x="289.1" y="269.5">owned by CircuitCo LLC.</text>
<text x="319.8" y="269.6">Date:</text>
<text x="334.4" y="269.6">Thursday, October 13, 2011</text>
<text x="376.2" y="269.6">Sheet</text>
<text x="390.3" y="269.6">5</text>
<text x="398.7" y="269.6">of</text>
<text x="407.2" y="269.6">7</text>
</g>
<g font-size="2.5" fill="#000080">
<text x="182.5" y="6.9">P6</text>
<text x="355.3" y="16.4">R146</text>
<text x="369.4" y="16.4">0</text>
<text x="90" y="27.7">C36</text>
<text x="104.1" y="27.7">C37</text>
<text x="118.2" y="27.7">C38</text>
<text x="132.3" y="27.7">C39</text>
<text x="177.7" y="24.9">TOUCHSCREEN CONNECTOR</text>
<text x="90" y="30.3">0.1uF</text>
<text x="104.1" y="30.3">0.1uF</text>
<text x="118.2" y="30.3">0.1uF</text>
<text x="132.3" y="30.3">0.1uF</text>
<text x="267.9" y="41.8">R150</text>
<text x="282" y="41.8">4.7K</text>
<text x="313" y="39">R56</text>
<text x="321.5" y="39">R57</text>
<text x="335.6" y="41.8">R58</text>
<text x="31.1" y="47.5">C41</text>
<text x="106.3" y="46.3">U5</text>
<text x="115.7" y="44.6">TSC2007IPW</text>
<text x="180.5" y="44.6">R63 DNI1 BI2C3_SCL</text>
<text x="183.3" y="47.5">0</text>
<text x="275.5" y="46.3">U4</text>
<text x="313" y="44.6">4.7K</text>
<text x="321.5" y="44.6">4.7K</text>
<text x="335.6" y="44.6">4.7K</text>
<text x="180.5" y="50.3">R64</text>
<text x="183.3" y="53.1">0</text>
<text x="31.1" y="55.9">1uF</text>
<text x="252.7" y="58.7">R151</text>
<text x="369.4" y="55.9">R152</text>
<text x="369.4" y="58.7">R153</text>
<text x="383.5" y="55.9">0</text>
<text x="383.5" y="58.7">0</text>
<text x="25.4" y="61.6">C421</text>
<text x="252.7" y="62.1">0,DNI</text>
<text x="273.6" y="64.4">AT24C01</text>
<text x="25.4" y="67.2">0.1uF</text>
<text x="304.3" y="67.2">C40</text>
<text x="304.3" y="69.7">0.1uF</text>
<text x="177.7" y="72.8">R62</text>
<text x="183.3" y="75.6">10K</text>
<text x="315.8" y="74.3">TP1</text>
<text x="177.4" y="81.3">C43</text>
<text x="177.4" y="83.8">0.1uF</text>
<text x="315.8" y="80.2">TEST_POINT</text>
<text x="180.5" y="95.4">R65</text>
<text x="180.5" y="101">R66</text>
<text x="183.3" y="98.2">0</text>
<text x="183.3" y="103.8">0</text>
<text x="318.6" y="129.2">R59</text>
<text x="327.1" y="129.2">R60</text>
<text x="281.1" y="136.6">U6</text>
<text x="318.6" y="134.9">4.7K</text>
<text x="327.1" y="134.9">4.7K</text>
<text x="341.2" y="132">R61</text>
<text x="341.2" y="134.9">4.7K</text>
<text x="73.4" y="146.1">C451</text>
<text x="8.5" y="151.8">C461</text>
<text x="56.4" y="154.6">U7</text>
<text x="73.4" y="151.8">0.1uF</text>
<text x="279.2" y="154.6">AT24C01</text>
<text x="8.5" y="157.4">0.1uF</text>
<text x="112.8" y="157.4">C471</text>
<text x="309.9" y="157.4">C44</text>
<text x="309.9" y="159.9">0.1uF</text>
<text x="112.8" y="163.1">0.1uF</text>
<text x="169.2" y="163.1">R68</text>
<text x="177.7" y="163.1">R67</text>
<text x="189" y="163.1">R69 R70 R71 R72 R73</text>
<text x="321.5" y="164.5">TP2</text>
<text x="47.2" y="172.6">TXS0102DCU</text>
<text x="134.5" y="173.2">U8</text>
<text x="169.2" y="171.5">10K</text>
<text x="177.7" y="171.5">10K</text>
<text x="189" y="171.5">10K 10K 10K 10K 10K</text>
<text x="321.5" y="170.4">TEST_POINT</text>
<text x="93.1" y="180">R16</text>
<text x="35.9" y="184.5">U10</text>
<text x="56.4" y="182.8">C931</text>
<text x="56.4" y="188.4">0.1uF</text>
<text x="93.1" y="191.3">10K</text>
<text x="36.2" y="209.3">SN74LVC1G07DCK</text>
<text x="157.9" y="242">TLC59108IPW</text>
<text x="177.7" y="242">R79</text>
<text x="177.7" y="244.8">2K</text>
</g>
<g font-size="2.5" fill="#004080">
<text x="181.9" y="12.5">A</text>
<text x="181.9" y="15.3">B</text>
<text x="181.9" y="18.1">C</text>
<text x="181.9" y="21">D</text>
<text x="105.8" y="51.9">VDD/REF</text>
<text x="275" y="51.9">A0</text>
<text x="280.8" y="51.9">VCC</text>
<text x="105.8" y="57.6">X+</text>
<text x="120.2" y="54.8">AUX</text>
<text x="275" y="54.8">A1</text>
<text x="275" y="57.6">A2</text>
<text x="281.2" y="57.6">SCL</text>
<text x="282.1" y="54.8">WP</text>
<text x="105.8" y="60.4">Y+</text>
<text x="105.8" y="63.2">X-</text>
<text x="120.5" y="60.4">SCL</text>
<text x="275" y="60.4">VSS SDA</text>
<text x="105.8" y="66">Y-</text>
<text x="105.8" y="71.7">GND</text>
<text x="120.2" y="66">SDA</text>
<text x="114.1" y="74.5">PENIRQ#</text>
<text x="122.3" y="77.3">A1</text>
<text x="111.2" y="80.4" transform="rotate(-90 111.2 80.4)">NC1</text>
<text x="114" y="80.4" transform="rotate(-90 114 80.4)">NC2</text>
<text x="116.8" y="80.4" transform="rotate(-90 116.8 80.4)">NC3</text>
<text x="119.7" y="80.4" transform="rotate(-90 119.7 80.4)">NC4</text>
<text x="122.3" y="80.1">A0</text>
<text x="280.6" y="142.2">A0</text>
<text x="286.4" y="142.2">VCC</text>
<text x="280.6" y="145">A1</text>
<text x="280.6" y="147.8">A2</text>
<text x="286.9" y="147.8">SCL</text>
<text x="287.7" y="145">WP</text>
<text x="280.6" y="150.6">VSS SDA</text>
<text x="43.7" y="161.9">A1</text>
<text x="43.7" y="159.1">VCCA</text>
<text x="53.5" y="159.1">VCCB</text>
<text x="57.5" y="161.9">B1</text>
<text x="43.7" y="167.6">OE</text>
<text x="43.7" y="164.7">A2</text>
<text x="54.9" y="167.6">GND</text>
<text x="57.5" y="164.7">B2</text>
<text x="125.5" y="178.8">A0</text>
<text x="145.4" y="178.8">OUT0#</text>
<text x="125.5" y="184.4">A1</text>
<text x="142.2" y="181.7" transform="rotate(-90 142.2 181.7)">VCC</text>
<text x="145.4" y="184.4">OUT1#</text>
<text x="35.3" y="190.1">NC</text>
<text x="125.5" y="190.1">A2</text>
<text x="145.4" y="190.1">OUT2#</text>
<text x="35.3" y="195.7">A</text>
<text x="41.1" y="192.9">VCC</text>
<text x="125.5" y="195.7">A3</text>
<text x="145.4" y="195.7">OUT3#</text>
<text x="44.9" y="201.4">Y</text>
<text x="125.5" y="201.4">RESET#</text>
<text x="145.4" y="201.4">OUT4#</text>
<text x="35.3" y="204.2">GND</text>
<text x="125.5" y="207">SCL</text>
<text x="145.4" y="207">OUT5#</text>
<text x="125.5" y="212.6">SDA</text>
<text x="145.4" y="212.6">OUT6#</text>
<text x="145.4" y="218.3">OUT7#</text>
<text x="136.6" y="235.5" transform="rotate(-90 136.6 235.5)">GND1</text>
<text x="139.4" y="235.5" transform="rotate(-90 139.4 235.5)">GND2</text>
<text x="142.2" y="235.5" transform="rotate(-90 142.2 235.5)">GND3</text>
<text x="148.4" y="235.2">Rext</text>
</g>
<g font-size="2">
<text x="45.2" y="2.2">5</text>
<text x="129.8" y="2.2">4</text>
<text x="214.3" y="2.2">3</text>
<text x="298.9" y="2.2">2</text>
<text x="383.5" y="2.2">1</text>
<text x=".8" y="38.1">D</text>
<text x="426.5" y="38.1">D</text>
<text x=".8" y="105.1">C</text>
<text x="426.5" y="105.1">C</text>
<text x=".8" y="172">B</text>
<text x="426.5" y="172">B</text>
<text x=".8" y="239">A</text>
<text x="426.5" y="239">A</text>
<text x="45.2" y="272.9">5</text>
<text x="129.8" y="272.9">4</text>
<text x="214.3" y="272.9">3</text>
<text x="298.9" y="272.9">2</text>
<text x="383.5" y="272.9">1</text>
</g>
</svg>
